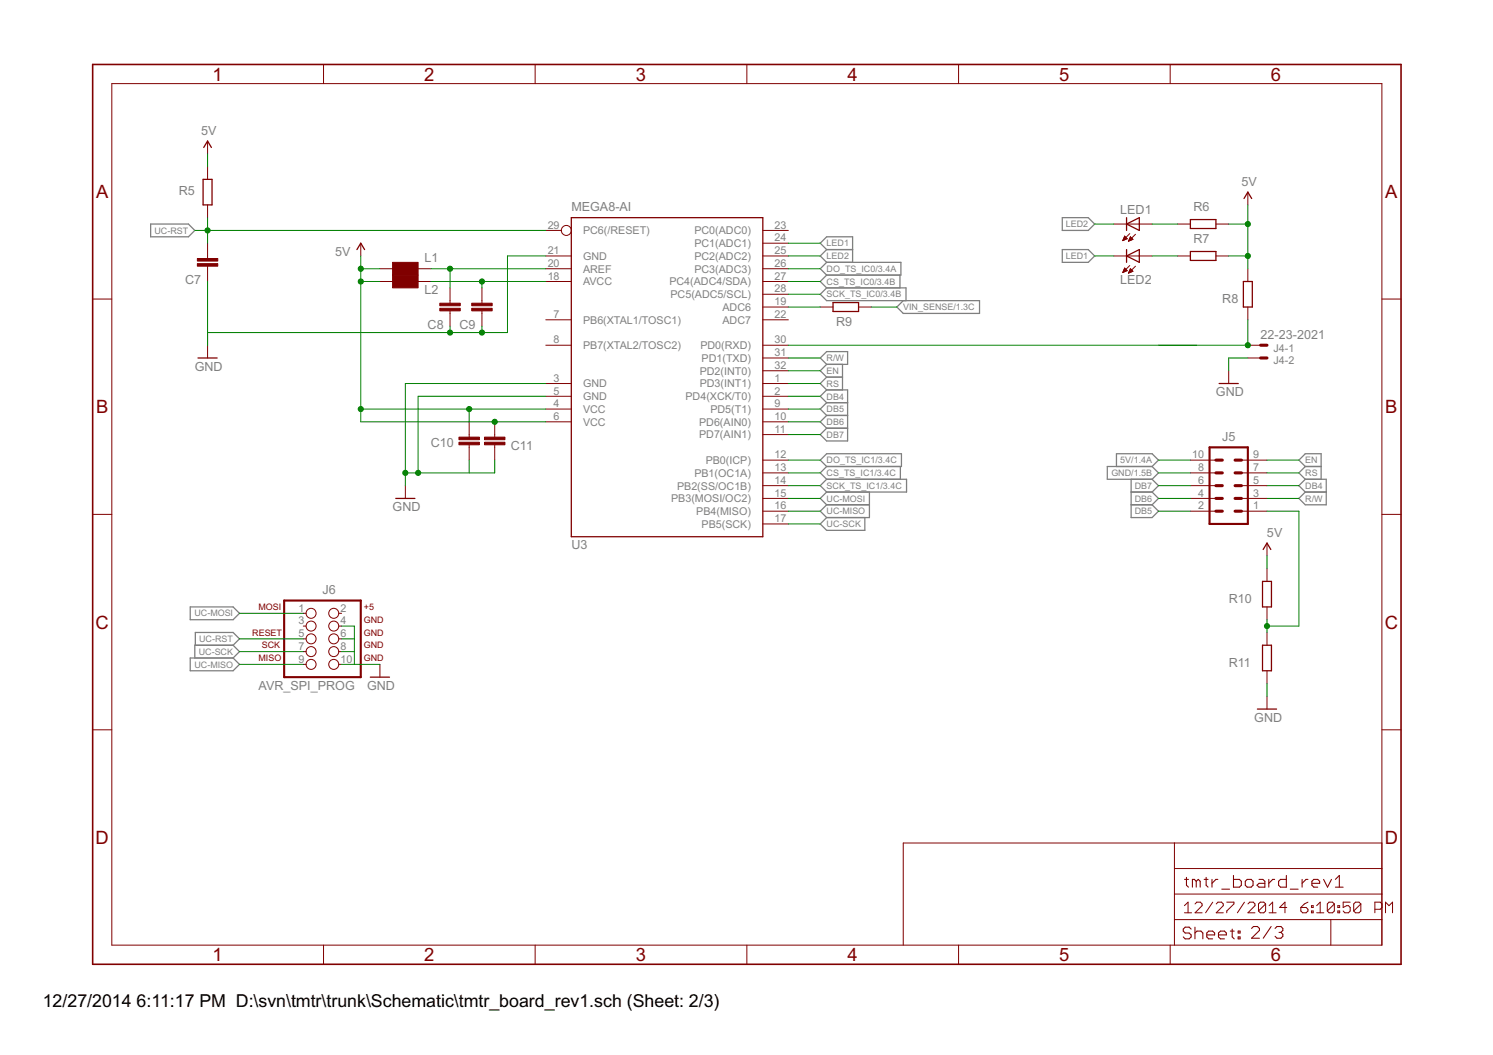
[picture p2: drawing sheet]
<svg xmlns="http://www.w3.org/2000/svg" width="297mm" height="210mm" viewBox="0 0 297 210" stroke-linecap="round" stroke-linejoin="round" font-family="sans-serif">
<g fill="none" stroke="#808080" stroke-width=".25">
<path d="M30 44.6h7.5l1.3 1.2-1.3 1.3h-7.5zM164.5 49.7l-1.3-1.3 1.3-1.3h5.1v5.1M164.5 52.2h14.7v2.5h-14.7M164.5 49.7h5.1M164.5 57.3l-1.3 1.2 1.3 1.3h30.4v2.6h-15.2l-1.3-1.3 1.3-1.3M164.5 49.7l-1.3 1.2 1.3 1.3M164.5 52.2l-1.3 1.3 1.3 1.2M164.5 54.7l-1.3 1.3 1.3 1.3M164.5 57.3h15.8v2.5M179 54.7v2.6M211.3 43.3h5.2l1.3 1.3-1.3 1.2h-5.2zM211.3 49.7h5.2l1.3 1.2-1.3 1.3h-5.2z"/>
<path d="M163.2 71.2l1.3-1.2h4.1v2.5h-4.1zM164.5 75l-1.3 1.3 1.3 1.3M164.5 77.6h4.1v10.1h-4.1l-1.3-1.2 1.3-1.3M164.5 77.6l-1.3 1.2 1.3 1.3M164.5 75h3.1M164.5 72.5l-1.3 1.3 1.3 1.2M167.6 72.5v5.1M163.2 91.5l1.3-1.2h14.8v2.5h-14.8zM164.5 95.4h15.9v2.5h-15.9M164.5 97.9l-1.3 1.3 1.3 1.2M164.5 85.2h4.1M164.5 82.7l-1.3 1.2 1.3 1.3"/>
<path d="M164.5 82.7h4.1M164.5 80.1l-1.3 1.3 1.3 1.3M164.5 80.1h4.1M164.5 95.4l-1.3 1.2 1.3 1.3M164.5 92.8l-1.3 1.3 1.3 1.3M173 97.9v5.1h-8.5M179.1 92.8v2.6M222.1 92.8v-2.5h7.1l1.3 1.2-1.3 1.3M225 95.4v7.6h4.2l1.3-1.3-1.3-1.3M225 97.9h4.2M229.2 92.8h-8.9v2.6h8.9M229.2 92.8l1.3 1.3-1.3 1.3"/>
<path d="M229.2 95.4l1.3 1.2-1.3 1.3M229.2 97.9l1.3 1.3-1.3 1.2M259.7 92.8h3.1M259.7 92.8l-1.3-1.3 1.3-1.2h3.1v5.1M259.7 95.4h4.2v5h-4.2l-1.3-1.2 1.3-1.3M259.7 97.9h4.2M259.7 95.4l-1.3 1.2 1.3 1.3M259.7 92.8l-1.3 1.3 1.3 1.3M164.5 100.4l-1.3 1.3 1.3 1.3M164.5 100.4h8.5M164.5 103l-1.3 1.2 1.3 1.3h7.6v-2.5M225 100.4h4.2"/>
<path d="M37.8 130.9h8.6l1.2 1.3-1.2 1.3h-8.6zM37.8 120.8h8.6l1.2 1.2-1.2 1.3h-8.6zM38.9 128.4v-2.6h7.5l1.2 1.3-1.2 1.3M46.4 128.4h-7.6v2.5M46.4 128.4l1.2 1.2-1.2 1.3"/>
</g>
<g fill="none" stroke="#800000" stroke-width=".2">
<path d="M22.2 16.6h252.7v171.4h-252.7zM64.4 12.8v3.8M106.5 12.8v3.8M148.6 12.8v3.8M190.7 12.8v3.8M232.8 12.8v3.8M41.3 28.1v2.5M41.3 33.1v2.6M248.3 38.2v2.6M18.4 59.5h3.8M41.3 40.8v2.5M41.3 48.4v3"/>
<path d="M41.3 53v3M71.8 48.4v2.5M75.6 53.5h2.5M75.6 56h2.5M83.2 53.5h2.5M83.2 56h2.5M89.5 57.3v3M95.9 57.3v3M108.6 50.9h5.1M108.6 53.5h5.1M108.6 56h5.1M108.6 45.8h3.1"/>
<path d="M151.8 50.9h5M151.8 53.5h5M151.8 56h5M151.8 58.5h5M151.8 48.4h5M151.8 45.8h5M221.6 50.9h7.6M221.6 44.6h7.6M223.4 47.8h.1M223.4 54.1h.2M223.4 47.7h.3M223.5 54h.4"/>
<path d="M223.5 47.6h.5M223.5 53.9h.7M223.5 47.5h.8M223.6 53.8h.6M223.6 47.4h.5M223.6 53.6h.4M223.6 47.2h.4M223.7 53.5h.2M223.7 47.1h.2M223.7 53.4h.1M223.8 47l.5 .5M223.8 47l-.4 .9"/>
<path d="M223.8 47h.1M223.8 53.3l.5 .5-.9 .4zM224.3 47.5l-.9 .4M224.5 48h.1M224.6 47.8h.3M224.6 54.2h.2M224.6 54.1h.5M224.6 47.7h.6M224.7 54h.6M224.7 47.6h.7M224.7 53.9h.6M224.7 47.5h.6"/>
<path d="M224.8 46.5l-1.4 1.4M224.8 52.8l-1.4 1.4M224.8 53.8h.4M224.8 47.4h.3M224.8 53.6h.3M224.9 47.2h.1M224.9 53.5h.1M224.9 47.1l.5 .5-.9 .4M224.9 47.1l-.4 .9M224.9 47.1h.1M224.9 53.5l.5 .5-.9 .4zM225.9 46.6l-1.4 1.4"/>
<path d="M225.9 53l-1.4 1.4M234.3 50.9h2.5M234.3 44.6h2.5M241.9 50.9h2.6M241.9 44.6h2.6M248.3 53.5v2.5M274.9 59.5h3.8M41.3 68.7v2.5M89.5 61.8v3.1M95.9 61.8v3.1M108.6 68.7h5.1M108.6 63.6h5.1"/>
<path d="M108.6 76.3h5.1M108.6 78.8h5.1M151.8 68.7h5M151.8 63.6h5M151.8 76.3h5M151.8 78.8h5M151.8 73.8h5M151.8 71.2h5M151.8 61.1h5M163.2 61.1h2.5M170.8 61.1h2.6M244.5 73.8v2.5"/>
<path d="M248.3 68.7h2.5M248.3 71.2h2.5M248.3 61.1v2.5M80.6 96.6v2.6M93.3 83.9v3.1M93.3 88.5v3M98.4 83.9v3.1M98.4 88.5v3M108.6 81.4h5.1M108.6 83.9h5.1M151.8 81.4h5M151.8 83.9h5"/>
<path d="M151.8 99.2h5M151.8 96.6h5M151.8 94.1h5M151.8 91.5h5M151.8 86.5h5M236.8 99.2h5.1M236.8 96.6h5.1M236.8 94.1h5.1M236.8 91.5h5.1M247 99.2h5.1M247 96.6h5.1M247 94.1h5.1"/>
<path d="M247 91.5h5.1M18.4 102.3h3.8M151.8 104.2h5M151.8 101.7h5M236.8 101.7h5.1M247 101.7h5.1M252.1 108.1v2.5M252.1 113.1v2.6M274.9 102.3h3.8M60.3 122h.6M60.3 124.6h.6M60.3 127.1h.6"/>
<path d="M60.3 129.6h.6M60.3 132.2h.6M67.4 122h.6M67.4 124.6h.6M67.4 127.1h.6M67.4 129.6h.6M67.4 132.2h.6M75.6 132.2v2.5M252.1 120.8v2.5M252.1 125.8v2.6M252.1 133.5v2.5M252.1 138.5v2.6"/>
<path d="M18.4 145.2h3.8M274.9 145.2h3.8M233.7 167.7v20.3M233.7 177.9h41.2M233.7 172.8h41.2M237.8 179.9l.3-.4h.7l.4 .4v.3l-1.4 1.4h1.4M241.3 179.5l-1.4 2.1M242 179.9l.3-.4h.7l.4 .4v.3l-1.4 1.4h1.4M244.1 179.5h1.4v.4l-1.4 1.4v.3M247.6 179.5l-1.4 2.1M248.3 179.9l.3-.4h.7l.4 .4v.3l-1.4 1.4h1.4M251.8 179.9v1.4l-.4 .3h-.7l-.3-.3"/>
<path d="M251.8 179.9l-.4-.4h-.7l-.3 .4v1.4M251.8 179.9l-1.4 1.4M260.2 179.5l-.7 .4-.7 .7M265.5 179.9v1.4l-.4 .3h-.7l-.3-.3M265.5 179.9l-.4-.4h-.7l-.3 .4v1.4M265.5 179.9l-1.4 1.4M268.6 179.5h-1.4v1.1l.7-.4h.4l.3 .4v.7l-.3 .3h-.7l-.4-.3M270.7 179.9v1.4l-.3 .3h-.7l-.4-.3M270.7 179.9l-.3-.4h-.7l-.4 .4v1.4M270.7 179.9l-1.4 1.4M274.9 167.7h-95.2v20.3M275 179.9l-.4-.4h-1.1v2.1"/>
<path d="M64.4 188v3.9M106.5 188v3.9M148.6 188v3.9M190.7 188v3.9M232.8 188v3.9M233.7 183h41.2M235.6 180.2l.8-.7v2.1M235.6 181.6h1.5M252.5 181.6h1.4M252.5 180.2l.7-.7v2.1M256 180.6h-1.4l1.1-1.1v2.1M258.8 180.6h1.1l.3 .3v.4l-.3 .3h-.7l-.4-.3z"/>
<path d="M260.9 181.3h.4v.3h-.4zM260.9 180.2h.4v.4h-.4zM262 181.6h1.4M262 180.2l.7-.7v2.1M264.8 183v5M266.2 181.3h.3v.3h-.3zM266.2 180.2h.3v.4h-.3zM275 180.6l-.4 .3h-1.1M275.7 181.6v-2.1l.7 .7 .7-.7v2.1"/>
<circle cx="112.7" cy="45.8" r=".99"/>
<circle cx="61.9" cy="122" r=".99"/>
<circle cx="61.9" cy="124.6" r=".99"/>
<circle cx="61.9" cy="127.1" r=".99"/>
<circle cx="61.9" cy="129.6" r=".99"/>
<circle cx="61.9" cy="132.2" r=".99"/>
<circle cx="66.4" cy="129.6" r=".99"/>
<circle cx="66.4" cy="132.2" r=".99"/>
<circle cx="66.4" cy="127.1" r=".99"/>
<circle cx="66.4" cy="124.6" r=".99"/>
<circle cx="66.4" cy="122" r=".99"/>
</g>
<g fill="none" stroke="#800000" stroke-width=".21">
<path d="M235.7 175h.8M236.1 174.6v1.5l.4 .4M238 175.3l-.4-.3h-.4v1.5M238 175.3v1.2M238 175.3l.4-.3 .4 .3v1.2M239.6 175h.7M240 174.6v1.5l.3 .4M241.1 175v1.5M242.3 175h-.4l-.8 .7M243.1 176.9h1.5M245.4 174.2v2.3h1.2l.4-.4v-.8l-.4-.3h-1.2M247.8 175.3l.3-.3h.8l.4 .3v.8l-.4 .4h-.8l-.3-.4z"/>
<path d="M250.5 175h.7l.5 .3v1.2h-1.2l-.4-.4 .4-.4h1.2M252.4 175v1.5M253.6 175h-.4l-.8 .7M255.9 174.2v2.3h-1.1l-.4-.4v-.8l.4-.3h1.1M256.7 176.9h1.6M259.1 175v1.5M260.2 175h-.4l-.7 .7M261 175.7h1.6v-.4l-.4-.3h-.8l-.4 .3v.8l.4 .4h.8M263.3 175l.8 1.5 .8-1.5M265.7 176.5h1.5M265.7 175l.8-.8v2.3M237 184.8l-.4-.3h-.8l-.4 .3v.5l.4 .3h.8l.4 .4v.4l-.4 .4h-.8l-.4-.4"/>
<path d="M237.7 184.5v2.3M237.7 185.6l.4-.3h.8l.4 .3v1.2M240.1 186h1.6v-.4l-.4-.3h-.8l-.4 .3v.8l.4 .4h.8M242.4 186h1.6v-.4l-.4-.3h-.8l-.4 .3v.8l.4 .4h.8M244.8 185.3h.8M245.2 184.8v1.6l.4 .4M246.3 185.3h.4v.3h-.4zM246.3 186.4h.4v.4h-.4zM249 184.7l.4-.4h.8l.4 .4v.4l-1.6 1.6h1.6M252.9 184.3l-1.6 2.4M253.7 184.7l.4-.4h.7l.4 .4v.4l-.4 .4M254.5 185.5h.3"/>
<path d="M254.8 185.5l.4 .4v.4l-.4 .4h-.7l-.4-.4"/>
</g>
<path d="M18.4 12.8h260.3v179.1h-260.3z" fill="none" stroke="#800000" stroke-width=".32"/>
<g fill="none" stroke="#800000" stroke-width=".25">
<path d="M40.4 35.7h1.8v5.1h-1.8zM40.5 29.3l.8-1.2 .8 1.2M247.5 39.5l.8-1.3 .7 1.3M71 49.7l.8-1.3 .7 1.3M113.7 43.3h38.1v63.5h-38.1zM224.1 44.6l2.6-1.3v2.5zM224.1 43.3v2.5M224.1 49.7v2.5M224.1 50.9l2.6-1.2v2.5zM236.8 43.7h5.1v1.8h-5.1zM236.8 50h5.1v1.8h-5.1zM247.4 56h1.8v5.1h-1.8z"/>
<path d="M39.4 71.2h3.8M165.7 60.2h5.1v1.8h-5.1zM242.5 76.3h3.9M78.7 99.2h3.8M251.2 115.7h1.8v5.1h-1.8zM251.3 109.3l.8-1.2 .7 1.2M73.7 134.7h3.8M251.2 128.4h1.8v5.1h-1.8zM250.2 141.1h3.8"/>
</g>
<g fill="#800000" stroke="#800000" stroke-width=".2">
<path d="M39.3 51.4h4v.5h-4z"/>
<path d="M39.3 52.5h4v.5h-4z"/>
<path d="M91.3 87h4.1v.5h-4.1z"/>
<path d="M91.3 88h4.1v.5h-4.1z"/>
<path d="M96.4 87h4.1v.5h-4.1z"/>
<path d="M96.4 88h4.1v.5h-4.1z"/>
<path d="M87.5 60.3h4.1v.5h-4.1z"/>
<path d="M87.5 61.3h4.1v.5h-4.1z"/>
<path d="M93.9 60.3h4v.5h-4z"/>
<path d="M93.9 61.3h4v.5h-4z"/>
<path d="M78.1 52.2h5.1v2.5h-5.1z"/>
<path d="M78.1 54.7h5.1v2.6h-5.1z"/>
</g>
<path d="M240.6 89h7.7v15.2h-7.7zM56.5 119.5h15.3v15.2h-15.3z" fill="none" stroke="#800000" stroke-width=".42"/>
<path d="M250.8 68.7h1.3M250.8 71.2h1.3M241.9 96.6h1.3M241.9 99.2h1.3M241.9 91.5h1.3M241.9 94.1h1.3M245.7 96.6h1.3M245.7 99.2h1.3M245.7 91.5h1.3M245.7 94.1h1.3M241.9 101.7h1.3M245.7 101.7h1.3" fill="none" stroke="#800000" stroke-width=".61"/>
<g fill="none" stroke="#008000" stroke-width=".2">
<path d="M41.3 30.6v2.5M38.8 45.8h69.8M41.3 43.3v5.1M41.3 56v12.7M71.8 56h3.8M71.8 50.9v33h36.8M71.8 53.5h3.8M85.7 56h22.9M85.7 53.5h22.9M89.5 53.5v3.8M95.9 56v1.3M108.6 50.9h-7.6v15.3h-59.7"/>
<path d="M156.8 56h6.4M156.8 53.5h6.4M156.8 50.9h6.4M156.8 48.4h6.4M156.8 58.5h6.4M217.8 44.6h3.8M217.8 50.9h3.8M229.2 44.6h5.1M229.2 50.9h5.1M244.5 44.6h3.8M244.5 50.9h3.8M248.3 40.8v12.7"/>
<path d="M89.5 64.9v1.3M95.9 64.9v1.3M108.6 76.3h-28v20.3M108.6 78.8h-25.4v15.3M156.8 76.3h6.4M156.8 78.8h6.4M156.8 71.2h6.4M156.8 61.1h6.4M156.8 73.8h6.4M173.4 61.1h5M248.3 63.6v5.1h-91.5M248.3 71.2h-3.8v2.6"/>
<path d="M71.8 81.4h36.8M93.3 81.4v2.5M93.3 91.5v2.6M98.4 91.5v2.6h-17.8M156.8 83.9h6.4M156.8 81.4h6.4M156.8 91.5h6.4M156.8 94.1h6.4M156.8 99.2h6.4M156.8 96.6h6.4M156.8 86.5h6.4M230.5 91.5h6.3"/>
<path d="M230.5 94.1h6.3M230.5 99.2h6.3M230.5 96.6h6.3M252.1 91.5h6.3M252.1 94.1h6.3M252.1 99.2h6.3M252.1 96.6h6.3M156.8 101.7h6.4M156.8 104.2h6.4M230.5 101.7h6.3M252.1 110.6v2.5M252.1 101.7h6.3v22.9h-6.3"/>
<path d="M47.6 132.2h12.7M47.6 127.1h12.7M47.6 129.6h12.7M47.6 122h12.7M68 132.2h7.6M68 124.6h2.5v7.6M68 127.1h2.5M68 129.6h2.5M252.1 123.3v2.5M252.1 136v2.5"/>
</g>
<g fill="#008000" stroke="#008000" stroke-width=".2">
<circle cx="71.8" cy="53.5" r=".51"/>
<circle cx="98.4" cy="83.9" r=".51"/>
<circle cx="71.8" cy="56" r=".51"/>
<circle cx="93.3" cy="81.4" r=".51"/>
<circle cx="71.8" cy="81.4" r=".51"/>
<circle cx="248.3" cy="44.6" r=".51"/>
<circle cx="248.3" cy="50.9" r=".51"/>
<circle cx="83.2" cy="94.1" r=".51"/>
<circle cx="80.6" cy="94.1" r=".51"/>
<circle cx="41.3" cy="45.8" r=".51"/>
<circle cx="89.5" cy="53.5" r=".51"/>
<circle cx="95.9" cy="56" r=".51"/>
<circle cx="89.5" cy="66.2" r=".51"/>
<circle cx="95.9" cy="66.2" r=".51"/>
<circle cx="248.3" cy="68.7" r=".51"/>
<circle cx="252.1" cy="124.6" r=".51"/>
</g>
<g font-size="4.1" fill="#800000">
<text x="42.3" y="16">1</text>
<text x="84.4" y="16">2</text>
<text x="126.5" y="16">3</text>
<text x="168.6" y="16">4</text>
<text x="210.7" y="16">5</text>
<text x="252.9" y="16">6</text>
<text x="19.1" y="39.4">A</text>
<text x="275.6" y="39.4">A</text>
<text x="19.1" y="82.2">B</text>
<text x="275.6" y="82.2">B</text>
<text x="19" y="125.1">C</text>
<text x="275.5" y="125.1">C</text>
<text x="19" y="167.9">D</text>
<text x="275.5" y="167.9">D</text>
<text x="42.3" y="191.2">1</text>
<text x="84.4" y="191.2">2</text>
<text x="126.5" y="191.2">3</text>
<text x="168.6" y="191.2">4</text>
<text x="210.7" y="191.2">5</text>
<text x="252.9" y="191.2">6</text>
</g>
<g font-size="4">
<text x="8.5" y="200.4">12/27/2014</text>
<text x="27.2" y="200.4">6:11:17 PM D:\svn\tmtr\trunk\Schematic\tmtr_board_rev1.sch (Sheet: 2/3)</text>
</g>
<g font-size="2.8" fill="#808080">
<text x="40" y="26.8">5V</text>
<text x="35.6" y="38.7">R5</text>
<text x="247" y="37">5V</text>
<text x="113.7" y="42">MEGA8-AI</text>
<text x="222.9" y="42.5">LED1</text>
<text x="237.5" y="42">R6</text>
<text x="66.7" y="50.9">5V</text>
<text x="84.5" y="52.2">L1</text>
<text x="237.5" y="48.4">R7</text>
<text x="36.8" y="56.5">C7</text>
<text x="84.5" y="58.5">L2</text>
<text x="222.9" y="56.5">LED2</text>
<text x="85.1" y="65.4">C8</text>
<text x="91.4" y="65.4">C9</text>
<text x="166.3" y="64.9">R9</text>
<text x="243.2" y="60.3">R8</text>
<text x="250.8" y="67.4">22-23-2021</text>
<text x="38.8" y="73.8">GND</text>
<text x="241.9" y="78.9">GND</text>
<text x="85.7" y="89">C10</text>
<text x="101.6" y="89.5">C11</text>
<text x="243.2" y="87.7">J5</text>
<text x="78.1" y="101.7">GND</text>
<text x="252.1" y="106.8">5V</text>
<text x="113.7" y="109.3">U3</text>
<text x="64.1" y="118.2">J6</text>
<text x="244.5" y="120">R10</text>
<text x="51.5" y="137.3">AVR_SPI_PROG</text>
<text x="73" y="137.3">GND</text>
<text x="244.5" y="132.7">R11</text>
<text x="249.5" y="143.6">GND</text>
</g>
<g font-size="2.4" fill="#808080">
<text x="109" y="45.5">29</text>
<text x="116" y="46.6">PC6(/RESET)</text>
<text x="138.1" y="46.6">PC0(ADC0)</text>
<text x="154.1" y="45.5">23</text>
<text x="109" y="50.6">21</text>
<text x="109" y="53.1">20</text>
<text x="116" y="51.7">GND</text>
<text x="138.1" y="51.7">PC2(ADC2)</text>
<text x="138.1" y="49.1">PC1(ADC1)</text>
<text x="154.1" y="53.1">26</text>
<text x="154.1" y="50.6">25</text>
<text x="154.1" y="48">24</text>
<text x="109" y="55.6">18</text>
<text x="116" y="54.2">AREF</text>
<text x="116" y="56.8">AVCC</text>
<text x="133.2" y="56.8">PC4(ADC4/SDA)</text>
<text x="133.4" y="59.3">PC5(ADC5/SCL)</text>
<text x="138.1" y="54.2">PC3(ADC3)</text>
<text x="154.1" y="58.2">28</text>
<text x="154.1" y="55.6">27</text>
<text x="110.1" y="63.3">7</text>
<text x="116" y="64.4">PB6(XTAL1/TOSC1)</text>
<text x="143.7" y="64.4">ADC7</text>
<text x="143.7" y="61.8">ADC6</text>
<text x="154.1" y="63.3">22</text>
<text x="154.1" y="60.7">19</text>
<text x="110.1" y="68.3">8</text>
<text x="116" y="69.5">PB7(XTAL2/TOSC2)</text>
<text x="139.4" y="69.5">PD0(RXD)</text>
<text x="139.6" y="72">PD1(TXD)</text>
<text x="154.1" y="70.9">31</text>
<text x="154.1" y="68.3">30</text>
<text x="253.3" y="70">J4-1</text>
<text x="110.1" y="76">3</text>
<text x="116" y="77.1">GND</text>
<text x="139.2" y="77.1">PD3(INT1)</text>
<text x="139.2" y="74.5">PD2(INT0)</text>
<text x="154.1" y="76">1</text>
<text x="154.1" y="73.4">32</text>
<text x="253.3" y="72.5">J4-2</text>
<text x="110.1" y="78.5">5</text>
<text x="110.1" y="81">4</text>
<text x="110.1" y="83.6">6</text>
<text x="116" y="79.6">GND</text>
<text x="116" y="82.2">VCC</text>
<text x="136.4" y="79.6">PD4(XCK/T0)</text>
<text x="141.3" y="82.2">PD5(T1)</text>
<text x="154.1" y="83.6">10</text>
<text x="154.1" y="81">9</text>
<text x="154.1" y="78.5">2</text>
<text x="116" y="84.7">VCC</text>
<text x="139.1" y="87.2">PD7(AIN1)</text>
<text x="139.1" y="84.7">PD6(AIN0)</text>
<text x="154.1" y="86.1">11</text>
<text x="138.1" y="94.9">PB1(OC1A)</text>
<text x="140.4" y="92.3">PB0(ICP)</text>
<text x="154.1" y="93.7">13</text>
<text x="154.1" y="91.2">12</text>
<text x="237.2" y="91.2">10</text>
<text x="238.4" y="93.7">8</text>
<text x="249.3" y="93.7">7</text>
<text x="249.3" y="91.2">9</text>
<text x="133.5" y="99.9">PB3(MOSI/OC2)</text>
<text x="134.7" y="97.4">PB2(SS/OC1B)</text>
<text x="154.1" y="101.4">16</text>
<text x="154.1" y="98.8">15</text>
<text x="154.1" y="96.3">14</text>
<text x="238.4" y="101.4">2</text>
<text x="238.4" y="98.8">4</text>
<text x="238.4" y="96.3">6</text>
<text x="249.3" y="101.4">1</text>
<text x="249.3" y="98.8">3</text>
<text x="249.3" y="96.3">5</text>
<text x="138.5" y="102.5">PB4(MISO)</text>
<text x="139.6" y="105">PB5(SCK)</text>
<text x="154.1" y="103.9">17</text>
<text x="59.4" y="121.7">1</text>
<text x="59.4" y="124.2">3</text>
<text x="67.8" y="121.7">2</text>
<text x="67.8" y="124.2">4</text>
<text x="59.4" y="126.7">5</text>
<text x="59.4" y="129.3">7</text>
<text x="59.4" y="131.8">9</text>
<text x="67.8" y="126.7">6</text>
<text x="67.8" y="129.3">8</text>
<text x="67.8" y="131.8">10</text>
</g>
<g font-size="2" fill="#808080">
<text x="30.7" y="46.5">UC-RST</text>
<text x="212.1" y="45.2">LED2</text>
<text x="164.5" y="49">LED1</text>
<text x="164.5" y="51.6">LED2</text>
<text x="212.1" y="51.6">LED1</text>
<text x="164.5" y="54.1">DO_TS_IC0/3.4A</text>
<text x="164.5" y="56.6">CS_TS_IC0/3.4B</text>
<text x="164.5" y="59.2">SCK_TS_IC0/3.4B</text>
<text x="179.7" y="61.7">VIN_SENSE/1.3C</text>
<text x="164.5" y="71.9">R/W</text>
<text x="164.5" y="76.9">RS</text>
<text x="164.5" y="74.4">EN</text>
<text x="164.5" y="82">DB5</text>
<text x="164.5" y="79.5">DB4</text>
<text x="164.5" y="87.1">DB7</text>
<text x="164.5" y="84.6">DB6</text>
<text x="164.5" y="92.2">DO_TS_IC1/3.4C</text>
<text x="164.5" y="94.7">CS_TS_IC1/3.4C</text>
<text x="221.1" y="94.7">GND/1.5B</text>
<text x="222.9" y="92.2">5V/1.4A</text>
<text x="259.7" y="94.7">RS</text>
<text x="259.7" y="92.2">EN</text>
<text x="164.5" y="99.8">UC-MOSI</text>
<text x="164.5" y="97.3">SCK_TS_IC1/3.4C</text>
<text x="225.7" y="97.3">DB7</text>
<text x="225.7" y="99.8">DB6</text>
<text x="259.7" y="97.3">DB4</text>
<text x="259.7" y="99.8">R/W</text>
<text x="164.5" y="102.3">UC-MISO</text>
<text x="164.5" y="104.9">UC-SCK</text>
<text x="225.7" y="102.3">DB5</text>
<text x="38.7" y="122.7">UC-MOSI</text>
<text x="39.5" y="130.3">UC-SCK</text>
<text x="39.6" y="127.7">UC-RST</text>
<text x="38.7" y="132.8">UC-MISO</text>
</g>
<g font-size="2" fill="#800000">
<text x="51.5" y="121.4">MOSI</text>
<text x="72.4" y="121.4">+5</text>
<text x="72.4" y="123.9">GND</text>
<text x="50.2" y="126.5">RESET</text>
<text x="51.5" y="131.5">MISO</text>
<text x="52.1" y="129">SCK</text>
<text x="72.4" y="126.5">GND</text>
<text x="72.4" y="129">GND</text>
<text x="72.4" y="131.5">GND</text>
</g>
</svg>
